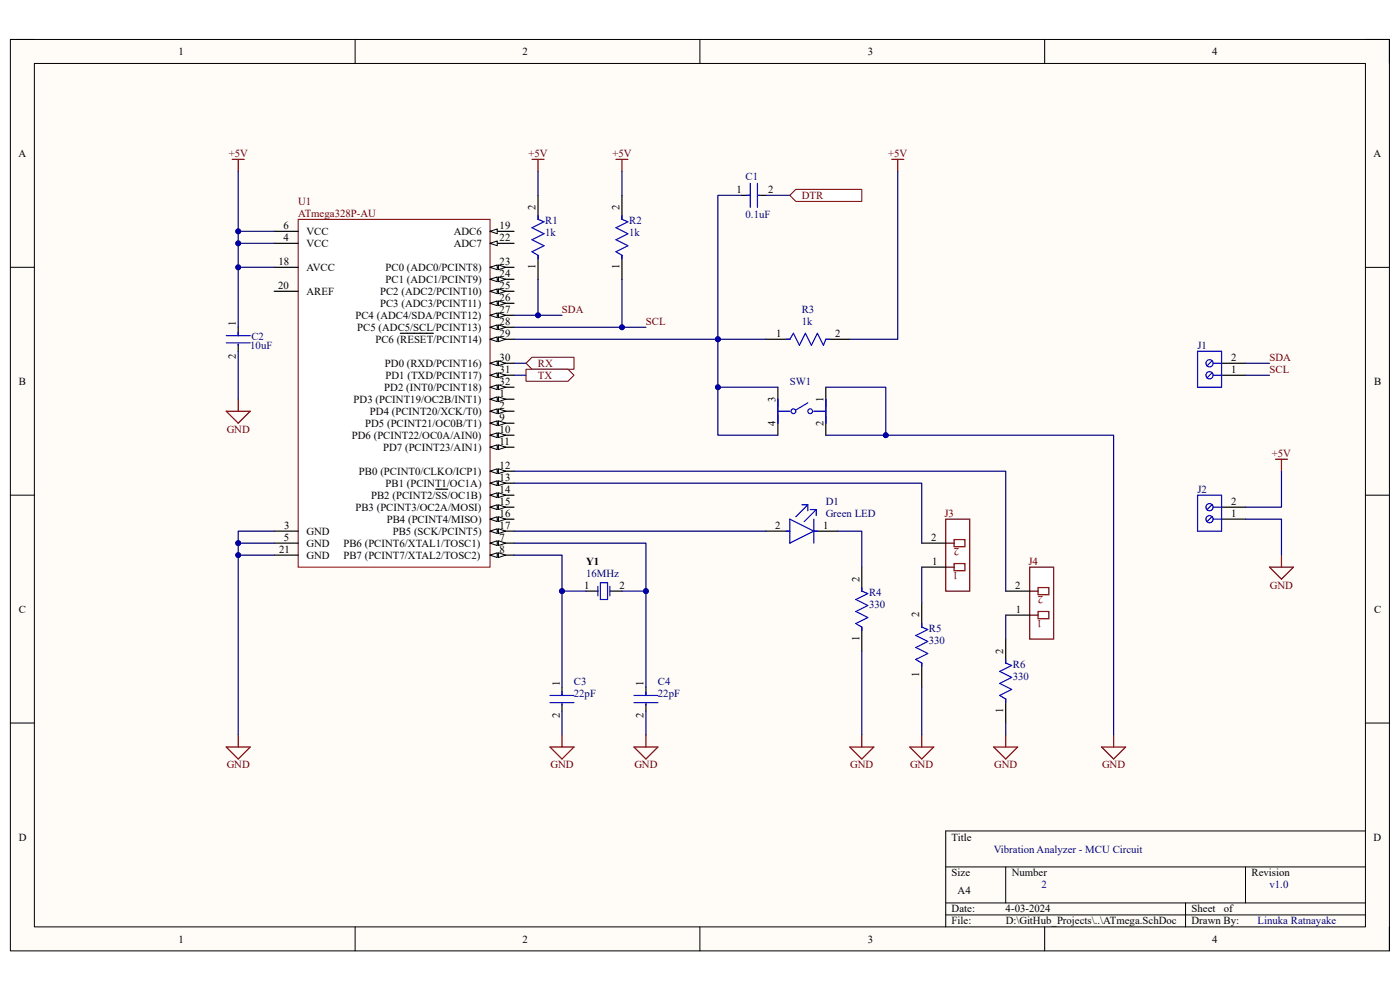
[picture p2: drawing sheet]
<svg xmlns="http://www.w3.org/2000/svg" width="297mm" height="210mm" viewBox="0 0 297 210" stroke-linecap="round" stroke-linejoin="round" font-family="sans-serif">
<path d="M2.2 8.4h292.6v193.3h-292.6z" fill-rule="evenodd" fill="#fffcf8"/>
<path d="M2.2 8.4h292.6v193.3h-292.6z" fill="none" stroke="#000" stroke-width=".21"/>
<path d="M7.3 13.5h282.4v183.1h-282.4z" fill-rule="evenodd" fill="#fffcf8"/>
<g fill="none" stroke="#000" stroke-width=".21">
<path d="M2.2 8.4h5.1M7.3 13.5h282.4v183.1h-282.4zM75.3 8.4v5.1M148.5 8.4v5.1M221.6 8.4v5.1M289.7 8.4h5.1v5.1M2.2 56.7h5.1M289.7 56.7h5.1M2.2 105h5.1M289.7 105.1h5.1M2.2 153.4h5.1M289.7 153.4h5.1"/>
<path d="M289.7 176.3h-89.1v20.3M75.3 196.6v5.1M148.5 196.6v5.1M200.6 183.9h89.1M200.6 191.5h89.1M200.6 194.1h89.1M213.4 183.9v7.6M221.6 196.6v5.1M251.5 191.5v5.1M264.2 183.9v7.6M294.8 196.6v5.1"/>
</g>
<path d="M63.3 46.5h40.7v73.8h-40.7z" fill-rule="evenodd" fill="#fff"/>
<path d="M63.3 46.5h40.7v73.8h-40.7z" fill="none" stroke="#800000" stroke-width=".21"/>
<path d="M104 72h5.1" fill="none" stroke="#000" stroke-width=".25"/>
<path d="M104 72l1.5-.5v1z" fill="#f8fcff"/>
<path d="M104 72l1.5-.5v1z" fill="none" stroke="#000" stroke-width=".21"/>
<path d="M105.7 71.5l1.6 .5-1.6 .5z" fill="#f8fcff"/>
<path d="M105.7 71.5l1.6 .5-1.6 .5z" fill="none" stroke="#000" stroke-width=".21"/>
<path d="M84.9 70.7h7M104 77.1h5.1" fill="none" stroke="#000" stroke-width=".25"/>
<path d="M104 77.1l1.5-.5v1z" fill="#f8fcff"/>
<path d="M104 77.1l1.5-.5v1z" fill="none" stroke="#000" stroke-width=".21"/>
<path d="M105.7 76.6l1.6 .5-1.6 .5z" fill="#f8fcff"/>
<path d="M105.7 76.6l1.6 .5-1.6 .5z" fill="none" stroke="#000" stroke-width=".21"/>
<path d="M104 79.6h5.1" fill="none" stroke="#000" stroke-width=".25"/>
<path d="M104 79.6l1.5-.5v1z" fill="#f8fcff"/>
<path d="M104 79.6l1.5-.5v1z" fill="none" stroke="#000" stroke-width=".21"/>
<path d="M105.7 79.1l1.6 .5-1.6 .5z" fill="#f8fcff"/>
<path d="M105.7 79.1l1.6 .5-1.6 .5z" fill="none" stroke="#000" stroke-width=".21"/>
<path d="M104 82.1h5.1" fill="none" stroke="#000" stroke-width=".25"/>
<path d="M104 82.1l1.5-.5v1.1z" fill="#f8fcff"/>
<path d="M104 82.1l1.5-.5v1.1z" fill="none" stroke="#000" stroke-width=".21"/>
<path d="M105.7 81.6l1.6 .5-1.6 .6z" fill="#f8fcff"/>
<path d="M105.7 81.6l1.6 .5-1.6 .6z" fill="none" stroke="#000" stroke-width=".21"/>
<path d="M104 87.2h5.1" fill="none" stroke="#000" stroke-width=".25"/>
<path d="M104 87.2l1.5-.5v1z" fill="#f8fcff"/>
<path d="M104 87.2l1.5-.5v1z" fill="none" stroke="#000" stroke-width=".21"/>
<path d="M105.7 86.7l1.6 .5-1.6 .5z" fill="#f8fcff"/>
<path d="M105.7 86.7l1.6 .5-1.6 .5z" fill="none" stroke="#000" stroke-width=".21"/>
<path d="M58.2 49.1h5.1M58.2 115.2h5.1M104 115.2h5.1" fill="none" stroke="#000" stroke-width=".25"/>
<path d="M104 115.2l1.5-.5v1z" fill="#f8fcff"/>
<path d="M104 115.2l1.5-.5v1z" fill="none" stroke="#000" stroke-width=".21"/>
<path d="M105.7 114.7l1.6 .5-1.6 .5z" fill="#f8fcff"/>
<path d="M105.7 114.7l1.6 .5-1.6 .5z" fill="none" stroke="#000" stroke-width=".21"/>
<path d="M104 117.8h5.1" fill="none" stroke="#000" stroke-width=".25"/>
<path d="M104 117.8l1.5-.5v1z" fill="#f8fcff"/>
<path d="M104 117.8l1.5-.5v1z" fill="none" stroke="#000" stroke-width=".21"/>
<path d="M105.7 117.3l1.6 .5-1.6 .5z" fill="#f8fcff"/>
<path d="M105.7 117.3l1.6 .5-1.6 .5z" fill="none" stroke="#000" stroke-width=".21"/>
<path d="M104 89.8h5.1" fill="none" stroke="#000" stroke-width=".25"/>
<path d="M104 89.8l1.5-.5v1z" fill="#f8fcff"/>
<path d="M104 89.8l1.5-.5v1z" fill="none" stroke="#000" stroke-width=".21"/>
<path d="M105.7 89.3l1.6 .5-1.6 .5z" fill="#f8fcff"/>
<path d="M105.7 89.3l1.6 .5-1.6 .5z" fill="none" stroke="#000" stroke-width=".21"/>
<path d="M104 92.3h5.1" fill="none" stroke="#000" stroke-width=".25"/>
<path d="M104 92.3l1.5-.5v1z" fill="#f8fcff"/>
<path d="M104 92.3l1.5-.5v1z" fill="none" stroke="#000" stroke-width=".21"/>
<path d="M105.7 91.8l1.6 .5-1.6 .5z" fill="#f8fcff"/>
<path d="M105.7 91.8l1.6 .5-1.6 .5z" fill="none" stroke="#000" stroke-width=".21"/>
<path d="M104 94.9h5.1" fill="none" stroke="#000" stroke-width=".25"/>
<path d="M104 94.9l1.5-.5v1z" fill="#f8fcff"/>
<path d="M104 94.9l1.5-.5v1z" fill="none" stroke="#000" stroke-width=".21"/>
<path d="M105.7 94.4l1.6 .5-1.6 .5z" fill="#f8fcff"/>
<path d="M105.7 94.4l1.6 .5-1.6 .5z" fill="none" stroke="#000" stroke-width=".21"/>
<path d="M104 100h5.1" fill="none" stroke="#000" stroke-width=".25"/>
<path d="M104 100l1.5-.6v1.1z" fill="#f8fcff"/>
<path d="M104 100l1.5-.6v1.1z" fill="none" stroke="#000" stroke-width=".21"/>
<path d="M105.7 99.4l1.6 .6-1.6 .5z" fill="#f8fcff"/>
<path d="M105.7 99.4l1.6 .6-1.6 .5z" fill="none" stroke="#000" stroke-width=".21"/>
<path d="M104 102.5h5.1" fill="none" stroke="#000" stroke-width=".25"/>
<path d="M104 102.5l1.5-.5v1z" fill="#f8fcff"/>
<path d="M104 102.5l1.5-.5v1z" fill="none" stroke="#000" stroke-width=".21"/>
<path d="M105.7 102l1.6 .5-1.6 .5z" fill="#f8fcff"/>
<path d="M105.7 102l1.6 .5-1.6 .5z" fill="none" stroke="#000" stroke-width=".21"/>
<path d="M104 105h5.1" fill="none" stroke="#000" stroke-width=".25"/>
<path d="M104 105l1.5-.5v1.1z" fill="#f8fcff"/>
<path d="M104 105l1.5-.5v1.1z" fill="none" stroke="#000" stroke-width=".21"/>
<path d="M105.7 104.5l1.6 .5-1.6 .6z" fill="#f8fcff"/>
<path d="M105.7 104.5l1.6 .5-1.6 .6z" fill="none" stroke="#000" stroke-width=".21"/>
<path d="M92.4 103.8h2.6M104 107.6h5.1" fill="none" stroke="#000" stroke-width=".25"/>
<path d="M104 107.6l1.5-.5v1z" fill="#f8fcff"/>
<path d="M104 107.6l1.5-.5v1z" fill="none" stroke="#000" stroke-width=".21"/>
<path d="M105.7 107.1l1.6 .5-1.6 .5z" fill="#f8fcff"/>
<path d="M105.7 107.1l1.6 .5-1.6 .5z" fill="none" stroke="#000" stroke-width=".21"/>
<path d="M104 110.1h5.1" fill="none" stroke="#000" stroke-width=".25"/>
<path d="M104 110.1l1.5-.5v1z" fill="#f8fcff"/>
<path d="M104 110.1l1.5-.5v1z" fill="none" stroke="#000" stroke-width=".21"/>
<path d="M105.7 109.6l1.6 .5-1.6 .5z" fill="#f8fcff"/>
<path d="M105.7 109.6l1.6 .5-1.6 .5z" fill="none" stroke="#000" stroke-width=".21"/>
<path d="M104 112.7h5.1" fill="none" stroke="#000" stroke-width=".25"/>
<path d="M104 112.7l1.5-.5v1z" fill="#f8fcff"/>
<path d="M104 112.7l1.5-.5v1z" fill="none" stroke="#000" stroke-width=".21"/>
<path d="M105.7 112.2l1.6 .5-1.6 .5z" fill="#f8fcff"/>
<path d="M105.7 112.2l1.6 .5-1.6 .5z" fill="none" stroke="#000" stroke-width=".21"/>
<path d="M58.2 56.7h5.1M104 56.7h5.1M58.2 61.8h5.1M58.2 117.8h5.1" fill="none" stroke="#000" stroke-width=".25"/>
<path d="M104 56.7l1.5-.5v1z" fill="#f8fcff"/>
<path d="M104 56.7l1.5-.5v1z" fill="none" stroke="#000" stroke-width=".21"/>
<path d="M105.7 56.2l1.6 .5-1.6 .5z" fill="#f8fcff"/>
<path d="M105.7 56.2l1.6 .5-1.6 .5z" fill="none" stroke="#000" stroke-width=".21"/>
<path d="M104 59.3h5.1" fill="none" stroke="#000" stroke-width=".25"/>
<path d="M104 59.3l1.5-.6v1.1z" fill="#f8fcff"/>
<path d="M104 59.3l1.5-.6v1.1z" fill="none" stroke="#000" stroke-width=".21"/>
<path d="M105.7 58.7l1.6 .6-1.6 .5z" fill="#f8fcff"/>
<path d="M105.7 58.7l1.6 .6-1.6 .5z" fill="none" stroke="#000" stroke-width=".21"/>
<path d="M104 61.8h5.1" fill="none" stroke="#000" stroke-width=".25"/>
<path d="M104 61.8l1.5-.5v1z" fill="#f8fcff"/>
<path d="M104 61.8l1.5-.5v1z" fill="none" stroke="#000" stroke-width=".21"/>
<path d="M105.7 61.3l1.6 .5-1.6 .5z" fill="#f8fcff"/>
<path d="M105.7 61.3l1.6 .5-1.6 .5z" fill="none" stroke="#000" stroke-width=".21"/>
<path d="M104 64.3h5.1" fill="none" stroke="#000" stroke-width=".25"/>
<path d="M104 64.3l1.5-.5v1z" fill="#f8fcff"/>
<path d="M104 64.3l1.5-.5v1z" fill="none" stroke="#000" stroke-width=".21"/>
<path d="M105.7 63.8l1.6 .5-1.6 .5z" fill="#f8fcff"/>
<path d="M105.7 63.8l1.6 .5-1.6 .5z" fill="none" stroke="#000" stroke-width=".21"/>
<path d="M104 66.9h5.1" fill="none" stroke="#000" stroke-width=".25"/>
<path d="M104 66.9l1.5-.5v1z" fill="#f8fcff"/>
<path d="M104 66.9l1.5-.5v1z" fill="none" stroke="#000" stroke-width=".21"/>
<path d="M105.7 66.4l1.6 .5-1.6 .5z" fill="#f8fcff"/>
<path d="M105.7 66.4l1.6 .5-1.6 .5z" fill="none" stroke="#000" stroke-width=".21"/>
<path d="M104 69.4h5.1" fill="none" stroke="#000" stroke-width=".25"/>
<path d="M104 69.4l1.5-.5v1z" fill="#f8fcff"/>
<path d="M104 69.4l1.5-.5v1z" fill="none" stroke="#000" stroke-width=".21"/>
<path d="M105.7 68.9l1.6 .5-1.6 .5z" fill="#f8fcff"/>
<path d="M105.7 68.9l1.6 .5-1.6 .5z" fill="none" stroke="#000" stroke-width=".21"/>
<path d="M58.2 51.6h5.1M104 49.1h5.1M58.2 112.7h5.1" fill="none" stroke="#000" stroke-width=".25"/>
<path d="M104 49.1l1.5-.5v1z" fill="#f8fcff"/>
<path d="M104 49.1l1.5-.5v1z" fill="none" stroke="#000" stroke-width=".21"/>
<path d="M104 51.6h5.1" fill="none" stroke="#000" stroke-width=".25"/>
<path d="M104 51.6l1.5-.5v1z" fill="#f8fcff"/>
<path d="M104 51.6l1.5-.5v1z" fill="none" stroke="#000" stroke-width=".21"/>
<path d="M104 84.7h5.1" fill="none" stroke="#000" stroke-width=".25"/>
<path d="M104 84.7l1.5-.5v1z" fill="#f8fcff"/>
<path d="M104 84.7l1.5-.5v1z" fill="none" stroke="#000" stroke-width=".21"/>
<path d="M105.7 84.2l1.6 .5-1.6 .5z" fill="#f8fcff"/>
<path d="M105.7 84.2l1.6 .5-1.6 .5z" fill="none" stroke="#000" stroke-width=".21"/>
<path d="M157.4 41.4h1.8M161 41.4h1.5M50.5 69.4v1.8M50.5 73v1.5M162.5 72h5.1M175.2 72h5.1M119.2 145.7v1.8M119.2 149.3v1.5M137 145.7v1.8M137 149.3v1.5" fill="none" stroke="#000" stroke-width=".25"/>
<g fill="none" stroke="#00f" stroke-width=".25">
<path d="M159.2 38.9v5.1M160.7 38.9v5.1M158.4 41.4h.8M161 41.4h.2M48 71.2h5.1M48 72.7h5.1M50.5 70.4v.8M50.5 73v.2M166.8 72h.8l.7-1.3 1.3 2.5 1.3-2.5 1.2 2.5 1.3-2.5 1.3 2.5 .5-1.2h.8M116.7 147.5h5.1M116.7 149.1h5.1M119.2 146.8v.7"/>
<path d="M119.2 149.3v.3M134.5 147.5h5.1M134.5 149.1h5.1M137 146.8v.7M137 149.3v.3"/>
</g>
<path d="M49.3 33.8h2.5M50.5 33.8v2.6M189.2 33.8h2.5M190.5 33.8v2.6" fill="none" stroke="#800000" stroke-width=".25"/>
<path d="M168.8 40.2h14v2.5h-14l-1.2-1.3z" fill-rule="evenodd" fill="#fff"/>
<path d="M168.8 40.2h14v2.5h-14l-1.2-1.3z" fill="none" stroke="#800000" stroke-width=".21"/>
<path d="M114.1 41.4v5.1M114.1 54.2v5.1M131.9 41.4v5.1M131.9 54.2v5.1M165 82.1v10.2M175.2 82.1v10.2M162.5 112.7h5.1M172.7 112.7h5M182.8 120.3v5.1M182.8 133v5.1" fill="none" stroke="#000" stroke-width=".25"/>
<g fill="none" stroke="#00f" stroke-width=".25">
<path d="M114.1 45.8v.7l1.3 .5-2.5 1.3 2.5 1.3-2.5 1.3 2.5 1.2-2.5 1.3 1.2 .8v.7M131.9 45.8v.7l1.3 .5-2.5 1.3 2.5 1.3-2.5 1.3 2.5 1.2-2.5 1.3 1.2 .8v.7M165 87.2h2.6M165 84.7v5.1M171.4 85.5l-2.6 1.5M172.7 87.2h2.5M175.2 84.7v5.1M166.8 112.7h.8M167.6 110.1l5.1 2.6-5.1 2.5zM170.1 107.1h1.3M171.4 107.1l-2.6 2.5M171.4 107.1v1.3"/>
<path d="M171.9 108.1h1.3M172.7 110.1v5.1M172.7 112.7h.7M173.2 108.1l-2.6 2.5M173.2 108.1v1.3M182.8 124.6v.8l1.3 .5-2.5 1.3 2.5 1.2-2.5 1.3 2.5 1.3-2.5 1.3 1.2 .7v.8"/>
<circle cx="168.3" cy="87.2" r=".51"/>
<circle cx="171.9" cy="87.2" r=".51"/>
</g>
<g fill="none" stroke="#800000" stroke-width=".25">
<path d="M112.9 33.8h2.5M114.1 33.8v2.6M130.7 33.8h2.5M131.9 33.8v2.6M48 158.5h5.1l-2.6 2.5zM50.5 155.9v2.6M116.7 158.5h5.1l-2.6 2.5zM119.2 155.9v2.6M134.5 158.5h5.1l-2.6 2.5zM137 155.9v2.6M180.3 158.5h5.1l-2.6 2.5zM182.8 155.9v2.6"/>
<path d="M233.7 158.5h5.1l-2.5 2.5zM236.3 155.9v2.6"/>
</g>
<path d="M112.9 75.8h8.9v2.5h-8.9l-1.3-1.2z" fill-rule="evenodd" fill="#fff"/>
<path d="M112.9 75.8h8.9v2.5h-8.9l-1.3-1.2z" fill="none" stroke="#800000" stroke-width=".21"/>
<path d="M111.6 78.3h8.9l1.3 1.3-1.3 1.3h-8.9z" fill-rule="evenodd" fill="#fff"/>
<path d="M111.6 78.3h8.9l1.3 1.3-1.3 1.3h-8.9z" fill="none" stroke="#800000" stroke-width=".21"/>
<path d="M259.2 79.6h5M259.2 77.1h5M259.2 110.1h5M259.2 107.6h5" fill="none" stroke="#000" stroke-width=".25"/>
<g fill="none" stroke="#00f" stroke-width=".25">
<path d="M254.1 74.5h5.1v7.6h-5.1zM257.1 79.1l-1 1M257.1 76.5l-1 1.1M257.4 79.6h1.8M257.4 77.1h1.8M254.1 105.1h5.1v7.6h-5.1zM257.1 109.6l-1 1.1M257.1 107.1l-1 1M257.4 110.1h1.8M257.4 107.6h1.8"/>
<circle cx="256.6" cy="79.6" r=".76"/>
<circle cx="256.6" cy="77.1" r=".76"/>
<circle cx="256.6" cy="107.6" r=".76"/>
<circle cx="256.6" cy="110.1" r=".76"/>
</g>
<path d="M270.6 97.4h2.5M271.9 97.4v2.6M271.9 117.8v2.5M269.3 120.3h5.1l-2.5 2.6z" fill="none" stroke="#800000" stroke-width=".25"/>
<path d="M200.6 110.1h5.1v15.3h-5.1z" fill-rule="evenodd" fill="#fff"/>
<path d="M200.6 110.1h5.1v15.3h-5.1z" fill="none" stroke="#800000" stroke-width=".25"/>
<path d="M202.4 119.5h2.3v1.6h-2.3z" fill-rule="evenodd" fill="#fff"/>
<path d="M202.4 119.5h2.3v1.6h-2.3zM200.6 120.3h1.8" fill="none" stroke="#800000" stroke-width=".25"/>
<path d="M202.4 114.5h2.3v1.5h-2.3z" fill-rule="evenodd" fill="#fff"/>
<path d="M200.6 115.2h1.8M202.4 114.5h2.3v1.5h-2.3z" fill="none" stroke="#800000" stroke-width=".25"/>
<path d="M195.5 115.2h5.1M195.5 120.3h5.1" fill="none" stroke="#000" stroke-width=".25"/>
<path d="M218.5 120.3h5v15.3h-5z" fill-rule="evenodd" fill="#fff"/>
<path d="M218.5 120.3h5v15.3h-5z" fill="none" stroke="#800000" stroke-width=".25"/>
<path d="M220.2 129.7h2.3v1.6h-2.3z" fill-rule="evenodd" fill="#fff"/>
<path d="M218.5 130.5h1.7M220.2 129.7h2.3v1.6h-2.3z" fill="none" stroke="#800000" stroke-width=".25"/>
<path d="M220.2 124.6h2.3v1.6h-2.3z" fill-rule="evenodd" fill="#fff"/>
<path d="M218.5 125.4h1.7M220.2 124.6h2.3v1.6h-2.3zM193 158.5h5.1l-2.6 2.5zM195.5 155.9v2.6M210.8 158.5h5.1l-2.5 2.5zM213.4 155.9v2.6" fill="none" stroke="#800000" stroke-width=".25"/>
<path d="M124.3 125.4h2.6M129.4 125.4h2.5M195.5 127.9v5.1M213.4 130.5h5.1M213.4 125.4h5.1M213.4 135.6v5.1M195.5 140.7v5.1M213.4 148.3v5.1" fill="none" stroke="#000" stroke-width=".25"/>
<path d="M126.9 124.4v2M127.4 123.6h1.5v3.6h-1.5zM129.4 124.4v2M195.5 132.3v.7l1.3 .5-2.5 1.3 2.5 1.3-2.5 1.3 2.5 1.2-2.5 1.3 1.2 .8v.7M213.4 139.9v.8l1.2 .5-2.5 1.2 2.5 1.3-2.5 1.3 2.5 1.3-2.5 1.2 1.3 .8v.8" fill="none" stroke="#00f" stroke-width=".25"/>
<path d="M58.2 117.8h-7.7v38.1M119.2 150.8v5.1M137 150.8v5.1" fill="none" stroke="#000080" stroke-width=".25"/>
<circle cx="50.5" cy="117.8" r=".51" fill="#000080"/>
<circle cx="50.5" cy="117.8" r=".51" fill="none" stroke="#000080" stroke-width=".21"/>
<path d="M58.2 115.2h-7.7v2.6" fill="none" stroke="#000080" stroke-width=".25"/>
<circle cx="50.5" cy="117.8" r=".51" fill="#000080"/>
<circle cx="50.5" cy="117.8" r=".51" fill="none" stroke="#000080" stroke-width=".21"/>
<circle cx="50.5" cy="115.2" r=".51" fill="#000080"/>
<circle cx="50.5" cy="115.2" r=".51" fill="none" stroke="#000080" stroke-width=".21"/>
<path d="M58.2 112.7h-7.7v2.5" fill="none" stroke="#000080" stroke-width=".25"/>
<circle cx="50.5" cy="115.2" r=".51" fill="#000080"/>
<circle cx="50.5" cy="115.2" r=".51" fill="none" stroke="#000080" stroke-width=".21"/>
<path d="M190.5 36.4v35.6h-10.2M157.4 41.4h-5.1v30.6" fill="none" stroke="#000080" stroke-width=".25"/>
<circle cx="152.3" cy="72" r=".51" fill="#000080"/>
<circle cx="152.3" cy="72" r=".51" fill="none" stroke="#000080" stroke-width=".21"/>
<path d="M162.5 41.4h5.1M152.3 72v10.1h12.7" fill="none" stroke="#000080" stroke-width=".25"/>
<circle cx="152.3" cy="72" r=".51" fill="#000080"/>
<circle cx="152.3" cy="72" r=".51" fill="none" stroke="#000080" stroke-width=".21"/>
<circle cx="152.3" cy="82.1" r=".51" fill="#000080"/>
<circle cx="152.3" cy="82.1" r=".51" fill="none" stroke="#000080" stroke-width=".21"/>
<path d="M152.3 82.1v10.2h12.7" fill="none" stroke="#000080" stroke-width=".25"/>
<circle cx="152.3" cy="82.1" r=".51" fill="#000080"/>
<circle cx="152.3" cy="82.1" r=".51" fill="none" stroke="#000080" stroke-width=".21"/>
<path d="M175.2 92.3h61.1v63.6" fill="none" stroke="#000080" stroke-width=".25"/>
<circle cx="187.9" cy="92.3" r=".51" fill="#000080"/>
<circle cx="187.9" cy="92.3" r=".51" fill="none" stroke="#000080" stroke-width=".21"/>
<path d="M175.2 82.1h12.7v10.2" fill="none" stroke="#000080" stroke-width=".25"/>
<circle cx="187.9" cy="92.3" r=".51" fill="#000080"/>
<circle cx="187.9" cy="92.3" r=".51" fill="none" stroke="#000080" stroke-width=".21"/>
<path d="M58.2 56.7h-7.7v12.7" fill="none" stroke="#000080" stroke-width=".25"/>
<circle cx="50.5" cy="56.7" r=".51" fill="#000080"/>
<circle cx="50.5" cy="56.7" r=".51" fill="none" stroke="#000080" stroke-width=".21"/>
<path d="M114.1 36.4v5M131.9 36.4v5M131.9 59.3v10.1" fill="none" stroke="#000080" stroke-width=".25"/>
<circle cx="131.9" cy="69.4" r=".51" fill="#000080"/>
<circle cx="131.9" cy="69.4" r=".51" fill="none" stroke="#000080" stroke-width=".21"/>
<path d="M114.1 59.3v7.6" fill="none" stroke="#000080" stroke-width=".25"/>
<circle cx="114.1" cy="66.9" r=".51" fill="#000080"/>
<circle cx="114.1" cy="66.9" r=".51" fill="none" stroke="#000080" stroke-width=".21"/>
<path d="M50.5 49.1h7.7" fill="none" stroke="#000080" stroke-width=".25"/>
<circle cx="50.5" cy="49.1" r=".51" fill="#000080"/>
<circle cx="50.5" cy="49.1" r=".51" fill="none" stroke="#000080" stroke-width=".21"/>
<path d="M50.5 51.6h7.7" fill="none" stroke="#000080" stroke-width=".25"/>
<circle cx="50.5" cy="51.6" r=".51" fill="#000080"/>
<circle cx="50.5" cy="51.6" r=".51" fill="none" stroke="#000080" stroke-width=".21"/>
<path d="M109.1 77.1h2.5M109.1 79.6h2.5M264.2 77.1h5.1M264.2 79.6h5.1M271.9 100v7.6h-7.7M109.1 117.8h10.1v27.9M109.1 112.7h53.4M177.7 112.7h5.1v7.6M264.2 110.1h7.7v7.7M182.8 138.1v17.8" fill="none" stroke="#000080" stroke-width=".25"/>
<circle cx="119.2" cy="125.4" r=".51" fill="#000080"/>
<circle cx="119.2" cy="125.4" r=".51" fill="none" stroke="#000080" stroke-width=".21"/>
<path d="M109.1 72h53.4" fill="none" stroke="#000080" stroke-width=".25"/>
<circle cx="152.3" cy="72" r=".51" fill="#000080"/>
<circle cx="152.3" cy="72" r=".51" fill="none" stroke="#000080" stroke-width=".21"/>
<path d="M109.1 69.4h27.9" fill="none" stroke="#000080" stroke-width=".25"/>
<circle cx="131.9" cy="69.4" r=".51" fill="#000080"/>
<circle cx="131.9" cy="69.4" r=".51" fill="none" stroke="#000080" stroke-width=".21"/>
<path d="M109.1 66.9h10.1" fill="none" stroke="#000080" stroke-width=".25"/>
<circle cx="114.1" cy="66.9" r=".51" fill="#000080"/>
<circle cx="114.1" cy="66.9" r=".51" fill="none" stroke="#000080" stroke-width=".21"/>
<path d="M50.5 36.4v20.3" fill="none" stroke="#000080" stroke-width=".25"/>
<circle cx="50.5" cy="56.7" r=".51" fill="#000080"/>
<circle cx="50.5" cy="56.7" r=".51" fill="none" stroke="#000080" stroke-width=".21"/>
<circle cx="50.5" cy="51.6" r=".51" fill="#000080"/>
<circle cx="50.5" cy="51.6" r=".51" fill="none" stroke="#000080" stroke-width=".21"/>
<circle cx="50.5" cy="49.1" r=".51" fill="#000080"/>
<circle cx="50.5" cy="49.1" r=".51" fill="none" stroke="#000080" stroke-width=".21"/>
<path d="M109.1 100h104.3v25.4M109.1 102.5h86.4v12.7M109.1 115.2h27.9v30.5M195.5 120.3v7.6M213.4 130.5v5.1M195.5 145.8v10.1M213.4 153.4v2.5" fill="none" stroke="#000080" stroke-width=".25"/>
<circle cx="137" cy="125.4" r=".51" fill="#000080"/>
<circle cx="137" cy="125.4" r=".51" fill="none" stroke="#000080" stroke-width=".21"/>
<path d="M131.9 125.4h5.1" fill="none" stroke="#000080" stroke-width=".25"/>
<circle cx="137" cy="125.4" r=".51" fill="#000080"/>
<circle cx="137" cy="125.4" r=".51" fill="none" stroke="#000080" stroke-width=".21"/>
<path d="M119.2 125.4h5.1" fill="none" stroke="#000080" stroke-width=".25"/>
<circle cx="119.2" cy="125.4" r=".51" fill="#000080"/>
<circle cx="119.2" cy="125.4" r=".51" fill="none" stroke="#000080" stroke-width=".21"/>
<path d="M48 87.2h5.1l-2.6 2.6zM50.5 84.7v2.5" fill="none" stroke="#800000" stroke-width=".25"/>
<path d="M50.5 74.5v10.2" fill="none" stroke="#000080" stroke-width=".25"/>
<g font-size="2.3">
<text x="37.9" y="11.7">1</text>
<text x="110.9" y="11.7">2</text>
<text x="184.1" y="11.7">3</text>
<text x="257.1" y="11.7">4</text>
<text x="3.9" y="33.3">A</text>
<text x="291.4" y="33.3">A</text>
<text x="156.3" y="40.9">1</text>
<text x="163" y="40.9">2</text>
<text x="113.6" y="44.5" transform="rotate(-90 113.6 44.5)">2</text>
<text x="131.4" y="44.5" transform="rotate(-90 131.4 44.5)">2</text>
<text x="60.2" y="48.6">6</text>
<text x="60.2" y="51.1">4</text>
<text x="65" y="49.8">VCC</text>
<text x="65" y="52.4">VCC</text>
<text x="96.3" y="49.8">ADC6</text>
<text x="96.3" y="52.4">ADC7</text>
<text x="106" y="48.6">19</text>
<text x="106" y="51.1">22</text>
<text x="59.1" y="56.2">18</text>
<text x="65" y="57.4">AVCC</text>
<text x="81.8" y="57.4">PC0 (ADC0/PCINT8)</text>
<text x="81.8" y="60">PC1 (ADC1/PCINT9)</text>
<text x="106" y="56.2">23</text>
<text x="106" y="58.7">24</text>
<text x="113.6" y="57.1" transform="rotate(-90 113.6 57.1)">1</text>
<text x="131.4" y="57.1" transform="rotate(-90 131.4 57.1)">1</text>
<text x="59" y="61.3">20</text>
<text x="65" y="62.6">AREF</text>
<text x="80.6" y="62.6">PC2 (ADC2/PCINT10)</text>
<text x="80.6" y="65.1">PC3 (ADC3/PCINT11)</text>
<text x="106" y="61.3">25</text>
<text x="106" y="63.8">26</text>
<text x="50" y="69.2" transform="rotate(-90 50 69.2)">1</text>
<text x="75.4" y="67.6">PC4 (ADC4/SDA/PCINT12)</text>
<text x="75.8" y="70.2">PC5 (ADC5/SCL/PCINT13)</text>
<text x="106" y="71.5">29</text>
<text x="106" y="66.4">27</text>
<text x="106" y="68.9">28</text>
<text x="164.7" y="71.5">1</text>
<text x="177.2" y="71.5">2</text>
<text x="50" y="76.1" transform="rotate(-90 50 76.1)">2</text>
<text x="79.6" y="72.7">PC6 (RESET/PCINT14)</text>
<text x="81.7" y="77.8">PD0 (RXD/PCINT16)</text>
<text x="106" y="76.5">30</text>
<text x="261.2" y="76.5">2</text>
<text x="4" y="81.6">B</text>
<text x="81.5" y="82.9">PD2 (INT0/PCINT18)</text>
<text x="81.8" y="80.3">PD1 (TXD/PCINT17)</text>
<text x="106" y="79.1">31</text>
<text x="106" y="81.6">32</text>
<text x="261.2" y="79.1">1</text>
<text x="291.5" y="81.6">B</text>
<text x="75" y="85.4">PD3 (PCINT19/OC2B/INT1)</text>
<text x="78.5" y="88">PD4 (PCINT20/XCK/T0)</text>
<text x="106" y="86.7">2</text>
<text x="106" y="89.3">9</text>
<text x="106" y="84.2">1</text>
<text x="164.5" y="85.2" transform="rotate(-90 164.5 85.2)">3</text>
<text x="174.7" y="85.2" transform="rotate(-90 174.7 85.2)">1</text>
<text x="74.6" y="93.1">PD6 (PCINT22/OC0A/AIN0)</text>
<text x="77.5" y="90.6">PD5 (PCINT21/OC0B/T1)</text>
<text x="81.3" y="95.6">PD7 (PCINT23/AIN1)</text>
<text x="106" y="91.8">10</text>
<text x="106" y="94.4">11</text>
<text x="164.5" y="90.3" transform="rotate(-90 164.5 90.3)">4</text>
<text x="174.7" y="90.3" transform="rotate(-90 174.7 90.3)">2</text>
<text x="76.2" y="100.7">PB0 (PCINT0/CLKO/ICP1)</text>
<text x="106" y="99.4">12</text>
<text x="106" y="102">13</text>
<text x="78.7" y="105.8">PB2 (PCINT2/SS/OC1B)</text>
<text x="81.8" y="103.3">PB1 (PCINT1/OC1A)</text>
<text x="106" y="104.5">14</text>
<text x="106" y="107.1">15</text>
<text x="261.2" y="107.1">2</text>
<text x="60.3" y="112.1">3</text>
<text x="65" y="113.4">GND</text>
<text x="75.4" y="108.3">PB3 (PCINT3/OC2A/MOSI)</text>
<text x="82" y="110.9">PB4 (PCINT4/MISO)</text>
<text x="83.3" y="113.4">PB5 (SCK/PCINT5)</text>
<text x="106" y="109.6">16</text>
<text x="106" y="112.1">17</text>
<text x="164.5" y="112.1">2</text>
<text x="174.7" y="112.1">1</text>
<text x="261.2" y="109.6">1</text>
<text x="59.2" y="117.3">21</text>
<text x="60.2" y="114.7">5</text>
<text x="65" y="116">GND</text>
<text x="65" y="118.5">GND</text>
<text x="72.9" y="116">PB6 (PCINT6/XTAL1/TOSC1)</text>
<text x="72.9" y="118.5">PB7 (PCINT7/XTAL2/TOSC2)</text>
<text x="106" y="114.7">7</text>
<text x="106" y="117.3">8</text>
<text x="124.3" y="119.8">Y1</text>
<text x="197.5" y="114.7">2</text>
<text x="197.7" y="119.8">1</text>
<text x="124" y="124.9">1</text>
<text x="131.4" y="124.9">2</text>
<text x="182.3" y="123.4" transform="rotate(-90 182.3 123.4)">2</text>
<text x="215.3" y="124.9">2</text>
<text x="4" y="130">C</text>
<text x="195" y="131" transform="rotate(-90 195 131)">2</text>
<text x="215.5" y="130">1</text>
<text x="291.5" y="130">C</text>
<text x="182.3" y="135.9" transform="rotate(-90 182.3 135.9)">1</text>
<text x="195" y="143.6" transform="rotate(-90 195 143.6)">1</text>
<text x="212.9" y="138.6" transform="rotate(-90 212.9 138.6)">2</text>
<text x="118.7" y="145.5" transform="rotate(-90 118.7 145.5)">1</text>
<text x="136.5" y="145.5" transform="rotate(-90 136.5 145.5)">1</text>
<text x="118.7" y="152.4" transform="rotate(-90 118.7 152.4)">2</text>
<text x="136.5" y="152.4" transform="rotate(-90 136.5 152.4)">2</text>
<text x="212.9" y="151.2" transform="rotate(-90 212.9 151.2)">1</text>
<text x="4" y="178.3">D</text>
<text x="201.9" y="178.3">Title</text>
<text x="291.4" y="178.3">D</text>
<text x="201.9" y="185.9">Size</text>
<text x="214.6" y="185.9">Number</text>
<text x="265.5" y="185.9">Revision</text>
<text x="203.2" y="189.7">A4</text>
<text x="201.9" y="193.5">Date:</text>
<text x="201.9" y="196.1">File:</text>
<text x="213.3" y="193.5">4-03-2024</text>
<text x="213.4" y="196.1">D:\GitHub_Projects\..\ATmega.SchDoc</text>
<text x="252.8" y="193.5">Sheet</text>
<text x="252.8" y="196.1">Drawn By:</text>
<text x="259.6" y="193.5">of</text>
<text x="37.9" y="199.9">1</text>
<text x="110.9" y="199.9">2</text>
<text x="184.1" y="199.9">3</text>
<text x="257.1" y="199.9">4</text>
</g>
<g font-size="2.3" fill="#800000">
<text x="48.5" y="33.3">+5V</text>
<text x="112.1" y="33.3">+5V</text>
<text x="129.9" y="33.3">+5V</text>
<text x="188.4" y="33.3">+5V</text>
<text x="63.2" y="43.5">U1</text>
<text x="63.2" y="46">ATmega328P-AU</text>
<text x="170.1" y="42.2">DTR</text>
<text x="119.2" y="66.4">SDA</text>
<text x="137" y="68.9">SCL</text>
<text x="114.1" y="77.8">RX</text>
<text x="269.3" y="76.5">SDA</text>
<text x="114.1" y="80.3">TX</text>
<text x="269.3" y="79.1">SCL</text>
<text x="48.1" y="91.8">GND</text>
<text x="269.8" y="96.9">+5V</text>
<text x="200.4" y="109.6">J3</text>
<text x="203.5" y="116.2" transform="rotate(-180 203.5 116.2)">2</text>
<text x="218.2" y="119.8">J4</text>
<text x="203.3" y="121.3" transform="rotate(-180 203.3 121.3)">1</text>
<text x="269.4" y="124.9">GND</text>
<text x="221.1" y="131.5" transform="rotate(-180 221.1 131.5)">1</text>
<text x="221.3" y="126.4" transform="rotate(-180 221.3 126.4)">2</text>
<text x="48.1" y="163">GND</text>
<text x="116.8" y="163">GND</text>
<text x="134.6" y="163">GND</text>
<text x="180.4" y="163">GND</text>
<text x="193.1" y="163">GND</text>
<text x="210.9" y="163">GND</text>
<text x="233.8" y="163">GND</text>
</g>
<g font-size="2.3" fill="#000080">
<text x="158.2" y="38.1">C1</text>
<text x="115.7" y="47.5">R1</text>
<text x="133.5" y="47.5">R2</text>
<text x="158.2" y="46.3">0.1uF</text>
<text x="115.7" y="50.1">1k</text>
<text x="133.5" y="50.1">1k</text>
<text x="170.1" y="68.9">1k</text>
<text x="170.1" y="66.4">R3</text>
<text x="53.1" y="74">10uF</text>
<text x="53.3" y="72.2">C2</text>
<text x="254" y="74">J1</text>
<text x="167.6" y="81.6">SW1</text>
<text x="175.2" y="107.1">D1</text>
<text x="254" y="104.5">J2</text>
<text x="175.2" y="109.6">Green LED</text>
<text x="124.3" y="122.3">16MHz</text>
<text x="184.4" y="128.9">330</text>
<text x="184.4" y="126.4">R4</text>
<text x="197.1" y="136.6">330</text>
<text x="197.1" y="134">R5</text>
<text x="214.9" y="141.6">R6</text>
<text x="121.8" y="147.8">22pF</text>
<text x="121.8" y="145.2">C3</text>
<text x="139.6" y="147.8">22pF</text>
<text x="139.6" y="145.2">C4</text>
<text x="214.9" y="144.2">330</text>
<text x="210.8" y="180.8">Vibration Analyzer - MCU Circuit</text>
<text x="221" y="188.5">2</text>
<text x="269.3" y="188.5">v1.0</text>
<text x="266.8" y="196.1">Linuka Ratnayake</text>
</g>
</svg>
